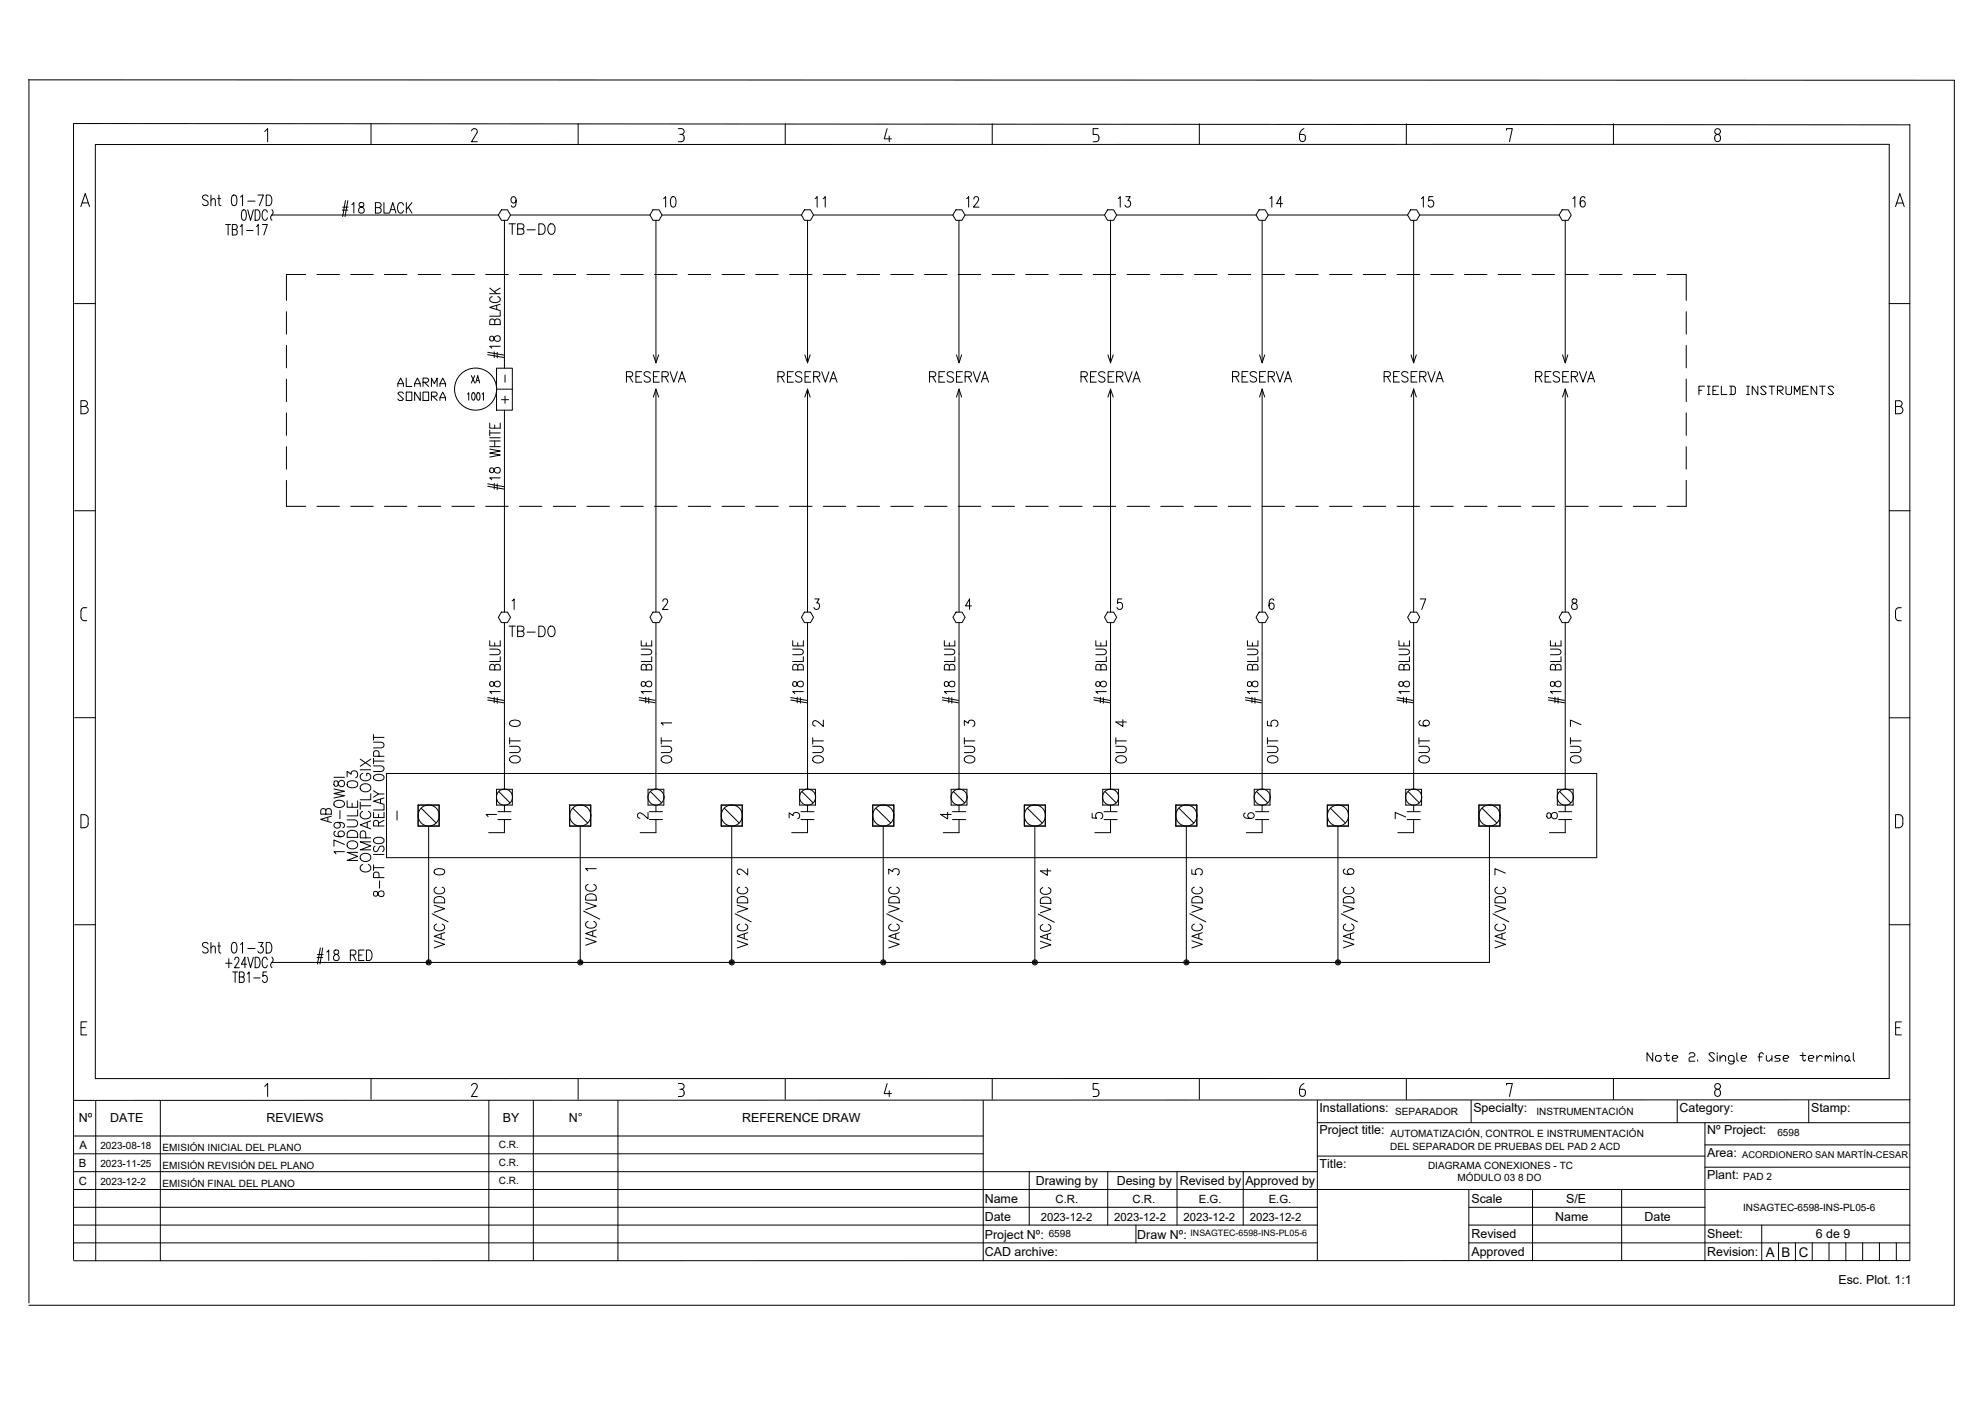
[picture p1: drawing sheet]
<svg xmlns="http://www.w3.org/2000/svg" width="420mm" height="297mm" viewBox="0 0 420 297" stroke-linecap="round" stroke-linejoin="round" font-family="sans-serif">
<g fill="none" stroke="#000" stroke-width=".21">
<path d="M6.1 16.9l407.6 .1v259.3h-407.6M6.1 16.8v259M15.5 26.2l388.7 .2v240.5M15.6 26.2v240.5M20.2 30.6h379.7v197.7l-379.7 .1zM56 27.8l.6-.6v2.8M78.5 26.2v4.4M99.8 27.7a.62 .62 0 0 1 .8-.4 .62 .62 0 0 1 .3 .9M100.9 28.2l-1.1 1.8h1.2M122.4 26.2v4.4M143.6 27.2h.6a.6 .6 0 0 1 .6 .6 .6 .6 0 0 1-.6 .6M143.9 28.5a.78 .78 0 0 1 .9 .6 .78 .78 0 0 1-.6 .9h-.6"/>
<path d="M166.2 26.2v4.4M187.8 27.2l-.6 2.2h1.5M188.2 28.8v1.2M210 26.2v4.4M232.5 27.2h-1.1v1.3h.6a.78 .78 0 0 1 .6 .7 .78 .78 0 0 1-.6 .8h-.6M253.9 26.2v4.4M297.7 26.2v4.4M318.9 27.6v-.4h1.2l-.6 2.8M341.5 26.2v4.4M363.1 28.6a.69 .69 0 0 1 1.1 .6 .69 .69 0 0 1-1.1 .6l-.1-.4zM17.1 43.7l.9-2.7 1 2.7M17.4 43h1.3"/>
<path d="M44.1 41.6a.59 .59 0 0 0-.8-.3 .59 .59 0 0 0-.3 .8l.9 .5a.56 .56 0 0 1-.3 .9h-.3l-.4-.3M44.6 42.5l.5-.4 .4 .1 .1 1.3M44.6 41.3v2.2M46.1 42.1h.6M46.3 41.3v1.8l.1 .3 .4 .1M47.8 47.5h1M48.3 47.5v2.3M49.2 48.6l.9-.1 .1-.3-.1-.6-.9-.1v2.3h.6a.62 .62 0 0 0 .4-.6 .62 .62 0 0 0-.4-.6M49.2 41.4l.4-.1a1.09 1.09 0 0 1 .6 1.3l-.3 .8-.4 .1a1.08 1.08 0 0 1-.5-1.2zM50.9 48l.4-.5v2.3M50.9 41.7l.4-.4v2.2M51.3 44.5l.4-.1a1.59 1.59 0 0 1 0 2.2h-.2a1.1 1.1 0 0 1-.4-1.2z"/>
<path d="M52.2 48.8h1.4M52.4 44.4l.6 2.2 .6-2.2M52.5 42.6h1.5M54 44.4h.5a1.39 1.39 0 0 1 0 2.2h-.5zM54.3 48l.4-.5v2.3M54.6 41.3h1.2l-.9 2.2M55.5 47.5h1.1l-.8 2.3M56.4 41.3h.5a1.33 1.33 0 0 1 0 2.2h-.5zM56.6 45a.51 .51 0 0 0-.3-.5 .51 .51 0 0 0-.5 0 1.62 1.62 0 0 0 .1 2.1 .55 .55 0 0 0 .7-.5M57.5 44.4l.3 .6-.3 .5h48M57.6 45.5l-.3 .6 .3 .5M64.7 58.1h-4.1v5.5"/>
<path d="M67.1 58.1h4.7M72.4 44.5h1.2M72.5 43.9h1.2M73.1 42.5l-.6 3.4M73.6 42.5l-.6 3.4M74.2 58.1h4.8M74.5 43.3l.4-.4v2.2M76.1 43a.5 .5 0 0 0 .1 .7 .7 .7 0 0 1 .9 .7 .7 .7 0 0 1-.8 .7 .73 .73 0 0 1-.4-.9 .73 .73 0 0 1 .9-.5 .45 .45 0 0 0 .2-.4 .45 .45 0 0 0-.3-.4zM79.5 44l1-.1 .2-.4-.2-.5-1-.1v2.2h.7a.6 .6 0 0 0 .5-.6 .6 .6 0 0 0-.5-.5M81.3 42.9v2.2h1M81.4 58.1h4.7M82.5 45.1l.6-2.2 .7 2.2"/>
<path d="M82.7 44.4h.9M85.4 43.4a.66 .66 0 0 0-.8-.5 .66 .66 0 0 0-.5 .8v.6a.66 .66 0 0 0 .5 .8 .66 .66 0 0 0 .8-.5M86 42.9v2.2M86.4 43.9l.8 1.2M87.2 42.9l-1.2 1.5M88.5 58.1h4.8M95.7 58.1h4.7M102.8 58.1h4.8M106.1 44.4h1.3l.7 1.1-.7 1.1h-1.3l-.6-1.1zM106.8 46.6v31.3M108.1 45.5h29.5M109.2 42.4a.59 .59 0 0 1-.5 .6 .66 .66 0 0 1-.5-.8 .66 .66 0 0 1 .8-.5 1.88 1.88 0 0 1 0 2 .47 .47 0 0 1-.8-.2"/>
<path d="M109.9 58.1h4.8M117.1 58.1h4.8M124.2 58.1h4.8M131.4 58.1h4.8M138.5 58.1h4.8M138.8 46.6v30.2M140.1 45.5h29.5M145.7 58.1h4.7M152.8 58.1h4.8M160 58.1h4.7M167.1 58.1h4.8M170.9 46.6v30.2"/>
<path d="M172.2 45.5h29.5M174.3 58.1h4.7M181.4 58.1h4.8M188.5 58.1h4.8M195.7 58.1h4.8M202.8 58.1h4.8M203 46.6v30.1M204.3 45.5h29.5M210 58.1h4.7M217.1 58.1h4.8M224.3 58.1h4.7M231.4 58.1h4.8"/>
<path d="M235.1 46.6v30.2M236.4 45.5h29.5M238.6 58.1h4.7M245.7 58.1h4.8M252.8 58.1h4.8M260 58.1h4.7M267.1 58.1h4.8M267.2 46.6v30.2M268.4 45.5h29.5M274.3 58.1h4.7M281.4 58.1h4.8M288.6 58.1h4.7"/>
<path d="M295.7 58.1h4.8M299.2 46.6v30.2M300.5 45.5h29.5M302.8 58.1h4.8M310 58.1h4.8M317.1 58.1h4.8M324.3 58.1h4.7M331.3 46.6v30.2M331.4 58.1h4.8M338.6 58.1h4.7M345.7 58.1h4.8M352.9 58.1h4v5.5"/>
<path d="M401.2 43.7l.9-2.7 1 2.7M401.5 43h1.3M15.8 64.3h4.3M60.6 66v4.8M60.6 73.1v4.8M103.2 75.1l3.4 .6M103.2 74.6l3.4 .6M103.7 62.2h2.2M103.7 61l1.4 1.2M103.8 71.3a.6 .6 0 0 0 .2 .9l.4-.1 .1-.2a.7 .7 0 0 1 .6-.8 .7 .7 0 0 1 .8 .8 .73 .73 0 0 1-.9 .3 .73 .73 0 0 1-.5-.8 .5 .5 0 0 0-.7-.1zM104.2 62.8a.66 .66 0 0 0-.5 .8 .66 .66 0 0 0 .8 .5h.5a.66 .66 0 0 0 .9-.5 .66 .66 0 0 0-.5-.8M104.6 74.5v1.2"/>
<path d="M104.7 68a.6 .6 0 0 1 .6-.5 .6 .6 0 0 1 .6 .5v.7h-2.2v-.7a.54 .54 0 0 1 .5-.5 .54 .54 0 0 1 .5 .5v.7M105.1 77.9h3.3v8.9h-3.3zM105.1 64.7v.8M105.2 74.6v1.2M105.9 73.3h-2.2l.4 .4M105.9 65.9v1h-2.2M105.9 64.4l-2.2 .7 2.2 .7M105.9 61l-1.3 .8M106.9 79.4v1.5M138.3 75.1l.5 1.7M139.4 75.1l-.6 1.7M170.4 75.1l.5 1.7"/>
<path d="M171.5 75.1l-.6 1.7M202.4 75.1l.6 1.7 .5-1.7M234.5 75.1l.6 1.7M235.6 75.1l-.5 1.7M266.6 75.1l.6 1.7M267.7 75.1l-.5 1.7M298.7 75.1l.5 1.7M299.8 75.1l-.6 1.7M330.7 75.1l.6 1.7M331.9 75.1l-.6 1.7M356.9 66v4.8M356.9 73.1v4.8"/>
<path d="M399.9 64.3h4.3M17.1 84.8h.8a.6 .6 0 0 1 .6 .6 .6 .6 0 0 1-.6 .6 .77 .77 0 0 1 .8 .8 .77 .77 0 0 1-.8 .8h-.8zM17.1 86.1h.8M60.6 80.3v4.7M60.6 87.4v4.8M60.6 94.6v4.7M84.2 81.8v-.6l.6-1.2 .6 1.2v.6M84.2 81.2h1.2M85.4 83.3l-.3-.3h-.6l-.3 .3 1.2 1.2-.3 .3h-.6l-.3-.3M86 80v1.8h1.2M86 83h1.2v1.8h-1.2zM87.8 81.8v-.6l.6-1.2 .5 1.2v.6"/>
<path d="M87.8 81.2h1.1M88.9 83v1.8l-1.1-1.8v1.8M89.5 80.9h.9l.3-.3v-.3l-.3-.3h-.9v1.8M89.5 83h1.2v1.8h-1.2zM89.8 80.9l.9 .9M91.3 81.8v-1.8l.6 1.2 .6-1.2v1.8M91.3 83.9h.9l.3-.3v-.3l-.3-.3h-.9v1.8M91.6 83.9l.9 .9M93.1 81.8v-.6l.6-1.2 .6 1.2v.6M93.1 84.8v-.6l.6-1.2 .6 1.2v.6M93.1 81.2h1.2M93.1 84.2h1.2"/>
<path d="M99 83.5l.2-.3v1.5M100 83.2h.3a1 1 0 0 1-.2 1.5l-.3-.7zM101 83.2h.5l.1 .6-.1 .6-.2 .3-.4-.3zM102.1 83.5l.2-.3v1.5M103.7 95.1l2.2 .4-2.2 .4 2.2 .4-2.2 .5M103.7 89.5v1.1h2.2v-1.1M103.7 94.6h2.2M103.7 93.4h2.2M103.7 92.7h2.2M103.7 91.7h2.2M103.7 91.1v1.2M103.8 99.1a.6 .6 0 0 0 .2 1l.4-.1 .1-.2a.7 .7 0 0 1 .6-.8 .7 .7 0 0 1 .8 .7 .73 .73 0 0 1-.9 .4 .73 .73 0 0 1-.5-.8 .5 .5 0 0 0-.7-.2z"/>
<path d="M104.7 90v.6M104.7 93.4v1.2M106.8 86.8v42.8M138.8 82.4v47.2M138.8 82.4l-.5 1.7M138.8 82.4l.6 1.7M170.9 82.4v47.2M170.9 82.4l-.5 1.7M170.9 82.4l.6 1.7M203 82.4v47.2M203 82.4l-.6 1.7M203 82.4l.5 1.7"/>
<path d="M235.1 82.4v47.2M235.1 82.4l-.6 1.7M235.1 82.4l.5 1.7M267.2 82.4v47.2M299.2 82.4v47.2M331.3 82.4v47.2M356.9 87.4v4.8M356.9 94.6v4.7M401.2 84.9h.8a.6 .6 0 0 1 .6 .6 .6 .6 0 0 1-.6 .6 .77 .77 0 0 1 .8 .7 .77 .77 0 0 1-.8 .8h-.8zM401.2 86.1h.8M15.8 108.1h4.4M60.6 101.7v5.5h4.1"/>
<path d="M67.1 107.2h4.7M74.2 107.2h4.8M81.4 107.2h4.7M88.5 107.2h4.8M95.7 107.2h4.7M102.8 107.2h4.8M103.2 102.9l3.4 .6M103.2 102.4l3.4 .6M104.6 102.4v1.1M105.2 102.4v1.2M105.9 101.2h-2.2l.4 .4M109.9 107.2h4.8"/>
<path d="M117.1 107.2h4.8M124.2 107.2h4.8M131.4 107.2h4.8M138.5 107.2h4.8M145.7 107.2h4.7M152.8 107.2h4.8M160 107.2h4.7M167.1 107.2h4.8M174.3 107.2h4.7M181.4 107.2h4.8M188.5 107.2h4.8M195.7 107.2h4.8"/>
<path d="M202.8 107.2h4.8M210 107.2h4.7M217.1 107.2h4.8M224.3 107.2h4.7M231.4 107.2h4.8M238.6 107.2h4.7M245.7 107.2h4.8M252.8 107.2h4.8M260 107.2h4.7M267.1 107.2h4.8M274.3 107.2h4.7M281.4 107.2h4.8"/>
<path d="M288.6 107.2h4.7M295.7 107.2h4.8M302.8 107.2h4.8M310 107.2h4.8M317.1 107.2h4.8M324.3 107.2h4.7M331.4 107.2h4.8M338.6 107.2h4.7M345.7 107.2h4.8M356.9 101.7v5.5h-4M399.9 108.1h4.4M18.4 128.7a.9 .9 0 0 0-1.2 .4v1.6a.69 .69 0 0 0 .6 .7h.6"/>
<path d="M103.7 137.4h1.5a.59 .59 0 0 1 .7 .6 .59 .59 0 0 1-.7 .6h-1.5M103.7 135.7v1.1h2.2M105.9 139v1.1h-2.2M106.8 131.8v35.3M108.4 127.2l.4-.4v2.2M135.7 137.4h1.6a.59 .59 0 0 1 .7 .6 .59 .59 0 0 1-.7 .6h-1.6M135.7 135.7v1.1h2.3v-1.1M136.8 136.1v.7M138 139v1.1h-2.3M138.2 129.6h1.3l.6 1.1-.6 1.1h-1.3l-.6-1.1zM138.8 131.8v35.3M140.3 127.3l.3-.5h.4l.2 .2a.8 .8 0 0 1-.1 1l-.9 1h1.2"/>
<path d="M167.8 137.4h1.6a.59 .59 0 0 1 .6 .6 .59 .59 0 0 1-.6 .6h-1.6M167.8 135.7v1.1h2.2v-1.1M168.9 136.1v.7M170 139v1.1h-2.2M170.3 129.6h1.3l.6 1.1-.6 1.1h-1.3l-.7-1.1zM170.9 131.8v35.3M172.5 126.8h.9l-.5 .8a.66 .66 0 0 1 .5 1.1 .66 .66 0 0 1-1.1-.1M199.9 137.4h1.6a.59 .59 0 0 1 .6 .6 .59 .59 0 0 1-.6 .6h-1.6M199.9 135.7v1.1h2.2v-1.1M200.9 136.1v.7M202.1 139v1.1h-2.2M202.4 129.6h1.2l.7 1.1-.7 1.1h-1.2l-.7-1.1z"/>
<path d="M203 131.8v35.3M205.6 128.3h-1.2l.8-1.5v2.2M232 137.4h1.5a.59 .59 0 0 1 .7 .6 .59 .59 0 0 1-.7 .6h-1.5M232 135.7v1.1h2.2v-1.1M233 136.1v.7M234.2 139v1.1h-2.2M234.4 129.6h1.3l.7 1.1-.7 1.1h-1.3l-.6-1.1zM235.1 131.8v35.3M237.5 126.8h-.9l-.1 1a.68 .68 0 0 1 .9 0 .68 .68 0 0 1 0 .9 .68 .68 0 0 1-.9 .1l-.1-.2M264 137.4h1.6a.59 .59 0 0 1 .7 .6 .59 .59 0 0 1-.7 .6h-1.6M264 135.7v1.1h2.3v-1.1M265.1 136.1v.7"/>
<path d="M266.3 139v1.1h-2.3M266.5 129.6h1.3l.6 1.1-.6 1.1h-1.3l-.6-1.1zM267.2 131.8v35.3M269.6 127.1a.47 .47 0 0 0-.7-.2 1.51 1.51 0 0 0 .2 2.1 .65 .65 0 0 0 .6-.8 .65 .65 0 0 0-.8-.4l-.3 .5M296.1 137.4h1.6a.59 .59 0 0 1 .6 .6 .59 .59 0 0 1-.6 .6h-1.6M296.1 135.7v1.1h2.2v-1.1M297.2 136.1v.7M298.3 139v1.1h-2.2M298.6 129.6h1.3l.6 1.1-.6 1.1h-1.3l-.7-1.1zM299.2 131.8v35.3M300.6 126.8h1.2l-.9 2.2M328.2 137.4h1.6a.59 .59 0 0 1 .6 .6 .59 .59 0 0 1-.6 .6h-1.6"/>
<path d="M328.2 135.7v1.1h2.2v-1.1M329.2 136.1v.7M330.4 139v1.1h-2.2M330.7 129.6h1.2l.7 1.1-.7 1.1h-1.2l-.7-1.1zM331.3 131.8v35.3M332.8 126.9a.5 .5 0 0 0 .2 .7 .7 .7 0 0 1 .8 .7 .7 .7 0 0 1-.7 .7 .73 .73 0 0 1-.4-.8 .73 .73 0 0 1 .8-.6 .45 .45 0 0 0 .3-.4 .45 .45 0 0 0-.4-.4zM401.2 129.4v1.3M401.2 130.7a.69 .69 0 0 0 .7 .7M401.9 131.4h.5M401.9 128.7h.5M401.9 128.7a.69 .69 0 0 0-.7 .7M15.8 151.9h4.4"/>
<path d="M79.1 157.1h1.6a.6 .6 0 0 1 .6 .6 .6 .6 0 0 1-.6 .6h-1.6M79.1 156.1h2.2M79.1 155.5v1.2M103.2 148.2l3.4 .6M103.2 147.7l3.4 .6M103.8 144.4a.6 .6 0 0 0 .2 .9l.4-.1 .1-.1a.7 .7 0 0 1 .6-.9 .7 .7 0 0 1 .8 .8 .73 .73 0 0 1-.9 .4 .73 .73 0 0 1-.5-.8 .5 .5 0 0 0-.7-.2zM104.6 147.6v1.2M104.7 141.1a.6 .6 0 0 1 .6-.5 .6 .6 0 0 1 .6 .5v.7h-2.2v-.7a.54 .54 0 0 1 .5-.5 .54 .54 0 0 1 .5 .5v.7M105.2 147.7v1.2M105.9 146.4h-2.2l.4 .4M135.3 148.2l3.4 .6M135.3 147.7l3.4 .6"/>
<path d="M135.8 144.4a.6 .6 0 0 0 .2 .9l.5-.1 .1-.1a.7 .7 0 0 1 .6-.9 .7 .7 0 0 1 .8 .8 .73 .73 0 0 1-.9 .4 .73 .73 0 0 1-.5-.8 .5 .5 0 0 0-.8-.2zM136.7 147.6v1.2M136.8 141.1a.6 .6 0 0 1 .6-.5 .6 .6 0 0 1 .6 .5v.7h-2.3v-.7a.54 .54 0 0 1 .6-.5 .54 .54 0 0 1 .5 .5v.7M137.3 147.7v1.2M138 146.4h-2.3l.5 .4M167.4 148.2l3.4 .6M167.4 147.7l3.4 .6M167.9 144.4a.6 .6 0 0 0 .2 .9l.4-.1 .1-.1a.71 .71 0 0 1 .7-.9 .71 .71 0 0 1 .7 .8 .74 .74 0 0 1-.8 .4 .74 .74 0 0 1-.6-.8 .5 .5 0 0 0-.7-.2zM168.7 147.6v1.2M168.9 141.1l.4-.5 .5 .1 .2 .4v.7h-2.2v-.7a.54 .54 0 0 1 .5-.5 .54 .54 0 0 1 .6 .5v.7M169.4 147.7v1.2M170 146.4h-2.2l.4 .4"/>
<path d="M199.5 148.2l3.3 .6M199.5 147.7l3.3 .6M200 144.4a.6 .6 0 0 0 .2 .9l.4-.1 .1-.1a.7 .7 0 0 1 .7-.9 .7 .7 0 0 1 .7 .8 .73 .73 0 0 1-.9 .4 .73 .73 0 0 1-.5-.8 .5 .5 0 0 0-.7-.2zM200.8 147.6v1.2M200.9 141.1a.6 .6 0 0 1 .6-.5 .6 .6 0 0 1 .6 .5v.7h-2.2v-.7a.54 .54 0 0 1 .5-.5 .54 .54 0 0 1 .5 .5v.7M201.5 147.7v1.2M202.1 146.4h-2.2l.4 .4M231.5 148.2l3.4 .6M231.5 147.7l3.4 .6M232.1 144.4a.6 .6 0 0 0 .2 .9l.4-.1 .1-.1a.7 .7 0 0 1 .6-.9 .7 .7 0 0 1 .8 .8 .73 .73 0 0 1-.9 .4 .73 .73 0 0 1-.5-.8 .5 .5 0 0 0-.7-.2zM232.9 147.6v1.2M233 141.1a.6 .6 0 0 1 .6-.5 .6 .6 0 0 1 .6 .5v.7h-2.2v-.7a.54 .54 0 0 1 .5-.5 .54 .54 0 0 1 .5 .5v.7"/>
<path d="M233.5 147.7v1.2M234.2 146.4h-2.2l.4 .4M263.6 148.2l3.4 .6M263.6 147.7l3.4 .6M264.1 144.4a.6 .6 0 0 0 .3 .9l.4-.1 .1-.1a.7 .7 0 0 1 .6-.9 .7 .7 0 0 1 .8 .8 .73 .73 0 0 1-.9 .4 .73 .73 0 0 1-.5-.8 .5 .5 0 0 0-.8-.2zM265 147.6v1.2M265.1 141.1a.6 .6 0 0 1 .6-.5 .6 .6 0 0 1 .6 .5v.7h-2.3v-.7a.54 .54 0 0 1 .6-.5 .54 .54 0 0 1 .5 .5v.7M265.6 147.7v1.2M266.3 146.4h-2.3l.5 .4M295.7 148.2l3.4 .6M295.7 147.7l3.4 .6M296.2 144.4a.6 .6 0 0 0 .2 .9l.4-.1 .2-.1a.7 .7 0 0 1 .6-.9 .7 .7 0 0 1 .7 .8 .73 .73 0 0 1-.8 .4 .73 .73 0 0 1-.5-.8 .5 .5 0 0 0-.8-.2z"/>
<path d="M297.1 147.6v1.2M297.2 141.1a.6 .6 0 0 1 .5-.5 .6 .6 0 0 1 .6 .5v.7h-2.2v-.7a.54 .54 0 0 1 .5-.5 .54 .54 0 0 1 .6 .5v.7M297.7 147.7v1.2M298.3 146.4h-2.2l.4 .4M327.8 148.2l3.4 .6M327.8 147.7l3.4 .6M328.3 144.4a.6 .6 0 0 0 .2 .9l.4-.1 .1-.1a.71 .71 0 0 1 .7-.9 .71 .71 0 0 1 .7 .8 .74 .74 0 0 1-.9 .4 .74 .74 0 0 1-.5-.8 .5 .5 0 0 0-.7-.2zM329.1 147.6v1.2M329.2 141.1a.62 .62 0 0 1 .6-.5 .62 .62 0 0 1 .6 .5v.7h-2.2v-.7a.54 .54 0 0 1 .5-.5 .54 .54 0 0 1 .5 .5v.7M329.8 147.7v1.2M330.4 146.4h-2.2l.4 .4M399.9 152h4.4"/>
<path d="M17.8 175.2a.84 .84 0 0 0 .9-.8v-1.1a.8 .8 0 0 0-.9-.8h-.7v2.8h.7M79.1 172v1.1h2.2v-1.1M79.1 162.2h1.6a.59 .59 0 0 1 .6 .5 .59 .59 0 0 1-.6 .6h-1.6M79.1 161.1h2.2M79.2 177.6a1.48 1.48 0 0 1 2.1 .2 .98 .98 0 0 1-1.4 .8l-.3-.1a.6 .6 0 0 1-.4-.9zM79.2 164.3a1.48 1.48 0 0 1 2.1 .1 .98 .98 0 0 1-1.4 .9l-.3-.1a.6 .6 0 0 1-.4-.9zM79.4 179.1a.59 .59 0 0 0-.3 .8 .59 .59 0 0 0 .7 .3l.5-.9a.56 .56 0 0 1 1 .2v.4l-.3 .4M80.1 174.9v-.8a.54 .54 0 0 0-.5-.4 .54 .54 0 0 0-.5 .4v.8h2.2M80.2 160.1v-.7a.6 .6 0 0 0-.6-.5 .6 .6 0 0 0-.5 .5v.7h2.2M81.3 170.5v1h-2.2M81.3 168.9l-2.2 .7 2.2 .7M81.3 168.1h-1.2l-1 .7"/>
<path d="M81.3 173.7l-1.2 .6M81.8 163.8h256.2v17.8h-256.2zM84 171.7v1.9M88.5 170.4h4.4v4.5h-4.4zM89.2 171.1l3.1 3.1M90.7 174.9v28.9M105.1 167.1h3.3v3.3h-3.3zM105.4 173.5h2.8M105.4 171.8h2.8M105.6 167.6l2.4 2.4M106.8 173.5v2.8h-3.4M120.6 170.4h4.4v4.5h-4.4z"/>
<path d="M121.2 171.1l3.2 3.1M122.8 174.9v28.9M137.2 167.1h3.3v3.3h-3.3zM137.4 173.5h2.8M137.4 171.8h2.8M137.7 167.6l2.3 2.4M138.8 173.5v2.8h-3.3M152.7 170.4h4.4v4.5h-4.4zM153.3 171.1l3.1 3.1M154.9 174.9v28.9M169.3 167.1h3.3v3.3h-3.3zM169.5 173.5h2.8"/>
<path d="M169.5 171.8h2.8M169.7 167.6l2.4 2.4M170.9 173.5v2.8h-3.3M184.7 170.4h4.5v4.5h-4.5zM185.4 171.1l3.1 3.1M187 174.9v28.9M201.3 167.1h3.4v3.3h-3.4zM201.6 173.5h2.8M201.6 171.8h2.8M201.8 167.6l2.4 2.4M203 173.5v2.8h-3.3M216.8 170.4h4.5v4.5h-4.5z"/>
<path d="M217.5 171.1l3.1 3.1M219 174.9v28.9M233.4 167.1h3.3v3.3h-3.3zM233.7 173.5h2.8M233.7 171.8h2.8M233.9 167.6l2.4 2.4M235.1 173.5v2.8h-3.4M248.9 170.4h4.4v4.5h-4.4zM249.5 171.1l3.2 3.1M251.1 174.9v28.9M265.5 167.1h3.3v3.3h-3.3zM265.8 173.5h2.7"/>
<path d="M265.8 171.8h2.7M265.9 167.6l2.4 2.4M267.2 173.5v2.8h-3.4M281 170.4h4.4v4.5h-4.4zM281.6 171.1l3.2 3.1M283.2 174.9v28.9M297.5 167.1h3.4v3.3h-3.4zM297.8 173.5h2.8M297.8 171.8h2.8M298 167.6l2.4 2.4M299.2 173.5v2.8h-3.3M313 170.4h4.5v4.5h-4.5z"/>
<path d="M313.7 171.1l3.1 3.1M315.3 174.9v28.9h-257.8M329.6 167.1h3.4v3.3h-3.4zM329.9 173.5h2.8M329.9 171.8h2.8M330.1 167.6l2.4 2.4M331.3 173.5v2.8h-3.3M401.9 172.5h-.7v2.8h.7M401.9 172.5a.84 .84 0 0 1 .9 .8v1.1a.84 .84 0 0 1-.9 .8M15.8 195.8h4.4M44.1 199.8a.59 .59 0 0 0-.8-.3 .59 .59 0 0 0-.3 .8l.9 .5a.56 .56 0 0 1-.3 1l-.6-.1-.1-.2M44.6 199.5v2.3"/>
<path d="M46.3 199.5v1.9l.1 .3 .4 .1M49.2 199.6l.4-.1a1.09 1.09 0 0 1 .6 1.3l-.3 .9-.4 .1a1.08 1.08 0 0 1-.5-1.3zM50.9 200l.4-.5v2.3M54.7 199.5h1l-.5 .9a.66 .66 0 0 1 .5 1 .66 .66 0 0 1-1.1 0M56.4 199.5h.5a1.33 1.33 0 0 1 0 2.3h-.5zM79.1 183.7h2.2M79.1 180.9h2.2M79.2 188.8a.6 .6 0 0 0 .2 .9l.4-.1 .1-.1a.7 .7 0 0 1 .6-.9 .7 .7 0 0 1 .8 .8 .73 .73 0 0 1-.9 .4 .73 .73 0 0 1-.5-.8 .5 .5 0 0 0-.7-.2zM80.2 185.8v-.7a.6 .6 0 0 0-.6-.5 .6 .6 0 0 0-.5 .5v.7h2.2M80.3 186.5v1.5M91.5 193.5l3.4 1.7M91.9 199.2l2.2 .7-2.2 .8"/>
<path d="M91.9 191.6l2.2 .8-2.2 .8M92 190.2a1.3 1.3 0 0 1 2.1 .3v.6h-2.2zM92 184.2a1.94 1.94 0 0 1 2 0 .62 .62 0 0 1-.3 .9 1.92 1.92 0 0 1-1.7-.2zM92.4 195.6a.74 .74 0 0 0-.5 .9 .74 .74 0 0 0 .8 .6 .93 .93 0 0 0 1.1-.2 .93 .93 0 0 0 .2-1l-.4-.3M92.4 187.8a.73 .73 0 0 0-.5 .9 .73 .73 0 0 0 .8 .5 .93 .93 0 0 0 1.1-.1 .93 .93 0 0 0 .2-1l-.4-.3M93.4 197.8v.9M94.1 197.5l-2.2 .7 2.2 .8M123.5 192.9l3.4 1.7M124 198.6l2.2 .8-2.2 .7M124 191.1l2.2 .7-2.2 .8M124.1 189.6a1.32 1.32 0 0 1 2.1 .3v.7h-2.2zM124.5 195.1a.74 .74 0 0 0-.5 .8 .74 .74 0 0 0 .8 .6 1 1 0 0 0 1.4-.9l-.5-.5"/>
<path d="M124.5 187.3a.73 .73 0 0 0-.5 .8 .73 .73 0 0 0 .8 .6 1 1 0 0 0 1.4-1l-.5-.4M125.5 197.2v.9M126.2 196.9l-2.2 .7 2.2 .8M126.2 183.9h-2.2l.4 .5M155.6 193.5l3.4 1.7M156 199.2l2.3 .7-2.3 .8M156 191.6l2.3 .8-2.3 .8M156.2 190.2a1.3 1.3 0 0 1 2.1 .3v.6h-2.3zM156.6 195.6a.74 .74 0 0 0-.6 .9 .74 .74 0 0 0 .9 .6 .93 .93 0 0 0 1-.2 .93 .93 0 0 0 .3-1l-.5-.3M156.6 187.8a.73 .73 0 0 0-.5 .9 .73 .73 0 0 0 .8 .5 .93 .93 0 0 0 1-.1 .93 .93 0 0 0 .3-1l-.5-.3M157.5 197.8v.9M158.3 197.5l-2.3 .7 2.3 .8"/>
<path d="M158.3 183.9v1.3l-1.1-.9a.7 .7 0 0 0-1-.1l-.2 .6 .3 .3h.3M187.7 193.5l3.4 1.7M188.1 199.2l2.2 .7-2.2 .8M188.1 191.6l2.2 .8-2.2 .8M188.1 185.1v-1.1l.9 .6a.7 .7 0 0 1 1.1-.6 .7 .7 0 0 1-.2 1.2M188.2 190.2a1.3 1.3 0 0 1 2.1 .3v.6h-2.2zM188.6 195.6a.74 .74 0 0 0-.5 .9 .74 .74 0 0 0 .9 .6 .93 .93 0 0 0 1-.2 .93 .93 0 0 0 .2-1l-.4-.3M188.6 187.8a.73 .73 0 0 0-.5 .9 .73 .73 0 0 0 .9 .5 .93 .93 0 0 0 1-.1 .93 .93 0 0 0 .2-1l-.4-.3M189.6 197.8v.9M190.3 197.5l-2.2 .7 2.2 .8M219.8 193.5l3.4 1.8M220.2 199.3l2.2 .7-2.2 .8"/>
<path d="M220.2 191.7l2.2 .8-2.2 .8M220.3 190.3a1.31 1.31 0 0 1 2.1 .3v.7h-2.2zM220.7 195.7a.68 .68 0 0 0-.4 1.1 1.37 1.37 0 0 0 2.1-.2 .7 .7 0 0 0-.5-.9M220.7 187.9a.74 .74 0 0 0-.5 .9 .74 .74 0 0 0 .9 .5h.5a.74 .74 0 0 0 .8-.5 .74 .74 0 0 0-.5-.9M221.7 183.9v1.4l-1.5-.9h2.2M221.7 197.8v1M222.4 197.6l-2.2 .7 2.2 .8M251.8 193.5l3.4 1.7M252.3 199.2l2.2 .7-2.2 .8M252.3 191.6l2.2 .8-2.2 .8M252.3 184.1v1h.9a.72 .72 0 0 1 0-1 .72 .72 0 0 1 1.1 .1 .72 .72 0 0 1-.2 1M252.4 190.2a1.3 1.3 0 0 1 2.1 .3v.6h-2.2z"/>
<path d="M252.8 195.6a.74 .74 0 0 0-.5 .9 .74 .74 0 0 0 .8 .6 .93 .93 0 0 0 1-.2 .93 .93 0 0 0 .3-1l-.4-.3M252.8 187.8a.73 .73 0 0 0-.5 .9 .73 .73 0 0 0 .8 .5 .93 .93 0 0 0 1-.1 .93 .93 0 0 0 .3-1l-.4-.3M253.8 197.8v.9M254.5 197.5l-2.2 .7 2.2 .8M283.9 193.5l3.4 1.7M284.3 199.2l2.3 .7-2.3 .8M284.3 191.6l2.3 .8-2.3 .8M284.4 190.2a1.32 1.32 0 0 1 2.2 .3v.6h-2.3zM284.7 184a.57 .57 0 0 0-.3 .9 1.98 1.98 0 0 0 2.1 0 .64 .64 0 0 0-.2-.9 .64 .64 0 0 0-.9 .2 .64 .64 0 0 0 .1 .9h.3M284.9 195.6a.74 .74 0 0 0-.6 .9 .74 .74 0 0 0 .9 .6 1 1 0 0 0 1.4-1l-.5-.5M284.9 187.8a.73 .73 0 0 0-.6 .9 .73 .73 0 0 0 .9 .5 1 1 0 0 0 1.4-.9l-.5-.5M285.8 197.8v.9"/>
<path d="M286.6 197.5l-2.3 .7 2.3 .8M316 193.5l3.4 1.7M316.4 199.2l2.3 .7-2.3 .8M316.4 191.6l2.3 .8-2.3 .8M316.5 190.2a1.3 1.3 0 0 1 2.2 .3v.6h-2.3zM317 195.6a.74 .74 0 0 0-.6 .9 .74 .74 0 0 0 .9 .6 .93 .93 0 0 0 1-.2 .93 .93 0 0 0 .2-1l-.4-.3M317 187.8a.73 .73 0 0 0-.6 .9 .73 .73 0 0 0 .9 .5 .93 .93 0 0 0 1-.1 .93 .93 0 0 0 .2-1l-.4-.3M317.9 197.8v.9M318.7 197.5l-2.3 .7 2.3 .8M318.7 184.9l-2.3-1v1.3M399.9 195.8h4.4M17.2 217.6h.9"/>
<path d="M18.4 216.3h-1.2v2.8h1.2M44.6 200.7l.5-.4 .4 .1 .1 1.4M46.1 200.3h.6M47.8 203.9h1.3M48.4 203v1.9M49.2 205.8h1.1M49.7 203.2l.1-.3a.49 .49 0 0 1 .7-.1 .49 .49 0 0 1 0 .7l-.9 1.4h1.1M49.8 205.8v2.2M50.7 206.8l.8-.1 .2-.3-.2-.5-.8-.1v2.2h.6a.62 .62 0 0 0 .4-.6 .62 .62 0 0 0-.4-.6M52.2 204.1h-1.1l.7-1.4v2.2M52.4 206.2l.3-.4v2.2M52.4 202.7l.6 2.2 .6-2.2"/>
<path d="M52.5 200.8h1.5M53.7 207h1.3M54 202.7h.5a1.39 1.39 0 0 1 0 2.2h-.5zM56.4 205.8h-.7l-.1 .9a.5 .5 0 0 1 .5-.2 .5 .5 0 0 1 .4 .3l.1 .4a.6 .6 0 0 1-.2 .7 .6 .6 0 0 1-.7 0l-.2-.3M56.6 203.2a.51 .51 0 0 0-.3-.5 .51 .51 0 0 0-.5 .1 1.62 1.62 0 0 0 .1 2.1 .55 .55 0 0 0 .7-.5M57.5 202.7l.3 .5-.3 .6M57.6 203.8l-.3 .5 .3 .6M67.1 202.7h1.2M67.2 202.1h1.2M67.8 200.7l-.6 3.4M68.3 200.7l-.6 3.4M69.2 201.6l.4-.5v2.3"/>
<path d="M70.8 201.2a.5 .5 0 0 0 .1 .8 .7 .7 0 0 1 .9 .6 .7 .7 0 0 1-.8 .8 .73 .73 0 0 1-.4-.9 .73 .73 0 0 1 .8-.5 .45 .45 0 0 0 .3-.5 .45 .45 0 0 0-.3-.4zM74.2 202.2h.7a.54 .54 0 0 0 .4-.5 .54 .54 0 0 0-.4-.6h-.7v2.3M74.7 202.2l.6 1.2M75.9 202.2h.7M77.1 201.1h-1.2v2.3h1.2M77.6 201.1h.6a1.31 1.31 0 0 1 0 2.3h-.6zM401.2 217.6h1M402.5 216.4h-1.3v2.7h1.3M20.3 233v33.9M33.9 233v33.9M56 230l.6-.6v2.7M78.5 228.4v4.3"/>
<path d="M99.8 229.8a.62 .62 0 0 1 .8-.4 .62 .62 0 0 1 .3 .9M100.9 230.3l-1.1 1.8h1.2M103.5 233v33.9M112.9 233v33.9M122.4 228.4v4.3M130.8 233v33.9M143.6 229.4h.6a.6 .6 0 0 1 .6 .6 .6 .6 0 0 1-.6 .6M143.9 230.6h.3M144.2 230.6a.77 .77 0 0 1 .6 .8 .77 .77 0 0 1-.6 .7h-.6M166.2 228.4v4.3M187.8 229.4l-.6 2.1h1.5M188.2 230.9v1.2"/>
<path d="M208.1 233v33.9M210 228.4v4.3M232.5 229.4h-1.1v1.2h.6a.77 .77 0 0 1 .6 .8 .77 .77 0 0 1-.6 .7h-.6M253.9 228.4v4.3M278.8 233v33.9M278.8 237.7h125.4M297.7 228.4v4.3M311.4 233v4.7M318.9 229.7v-.3h1.2l-.6 2.7M341.5 228.4v4.3M349.8 222.9v1.8l-1.2-1.8v1.8M350.4 223.8l.3-.3h.6l.3 .3v.6l-.3 .3h-.6l-.3-.3z"/>
<path d="M352.2 223.5h1.2M352.8 222.9v1.5l.3 .3 .3-.3M354 224.1h.9l.3-.3-.3-.3h-.6l-.3 .3v.6l.3 .3h.6M355 233v4.7M357.5 223.2l.3-.3h.6l.3 .3v.3l-.3 .3h-.6l-.3 .3v.6h1.2M359.3 224.4v.3M360.9 237.7v29.2M362.9 223.2l-.3-.3h-.6l-.3 .3 1.2 1.2-.3 .3h-.6l-.3-.3M363.1 230.8a.68 .68 0 0 1 1.1 .6 .68 .68 0 0 1-1.1 .6l-.1-.5zM363.5 222.9v.3M363.5 223.5v1.2M364.1 224.1l.6-.6h.3l.3 .3v.9"/>
<path d="M364.1 223.5v1.2M367 224.7h-.9l-.2-.3v-.6l.2-.3h.6l.3 .3v1.2l-.3 .3h-.6l-.2-.3M367.6 222.9v1.5l.3 .3M368.5 224.1h.9l.3-.3-.3-.3h-.6l-.3 .3v.6l.3 .3h.6M372.1 223.8h.9M373.3 223.2l-.3-.3h-.3l-.3 .3v1.5M373.9 223.5v.9l.3 .3h.3l.6-.6M375.1 223.5v1.2M376.8 223.5h-.9l-.2 .3 .2 .3h.6l.3 .3-.3 .3h-.8M377.5 224.1h.8l.3-.3-.3-.3h-.6l-.2 .3v.6l.2 .3h.6M381 223.5h1.2M381.6 222.9v1.5l.3 .3 .3-.3"/>
<path d="M382.8 224.1h.9l.3-.3-.3-.3h-.6l-.3 .3v.6l.3 .3h.6M382.8 233v4.7M384.6 223.5v1.2M385.7 223.8l-.2-.3h-.3l-.6 .6M386.3 223.8l.4-.3 .3 .3v.3M386.3 223.5v1.2M387 223.8l.3-.3 .2 .3v.9M388.1 222.9v.3M388.1 223.5v1.2M388.7 224.1l.6-.6h.3l.3 .3v.9M388.7 223.5v1.2M390.5 223.8l.3-.3h.3l.3 .3v.6l-.3 .3h-.3l-.3-.3z"/>
<path d="M391.4 224.4l.3 .3M392.3 222.9v1.5l.3 .3M404.3 232.8l-388.7 .2M15.6 259.4h263.2M15.6 255.6h263.2M15.6 251.8h388.5M15.6 244.3h192.5M15.6 240.5h192.5M15.6 248.1h263.2M217.9 248.1v11.3M234.5 248.1v11.3M240.4 259.4v3.7"/>
<path d="M249.1 248.1v11.3M263.2 248.1v11.3M278.8 244.8h82.1M310.9 259.4h93.3M310.9 255.6h50M310.9 251.8v15.1M324.4 251.8v15.1M343.2 251.8v15.1M360.9 242.4h43.3M360.9 247.1h43.3M372.9 259.4v7.5M15.6 263.1h263.2"/>
<path d="M310.9 263.1h93.3M376.5 263.1v3.8M380 263.1v3.8M383.6 263.1v3.8M387.1 263.1v3.8M390.7 263.1v3.8M394.3 263.1v3.8M397.8 263.1v3.8M401.4 263.1v3.8M404.2 266.9h-388.6"/>
<circle cx="363.6" cy="27.8" r=".6"/>
<circle cx="100.7" cy="82.4" r="4.5"/>
<circle cx="90.7" cy="172.7" r="2.23"/>
<circle cx="106.8" cy="168.8" r="1.7"/>
<circle cx="122.8" cy="172.7" r="2.23"/>
<circle cx="138.8" cy="168.8" r="1.7"/>
<circle cx="154.9" cy="172.7" r="2.23"/>
<circle cx="170.9" cy="168.8" r="1.7"/>
<circle cx="187" cy="172.7" r="2.23"/>
<circle cx="203" cy="168.8" r="1.7"/>
<circle cx="219.1" cy="172.7" r="2.23"/>
<circle cx="235.1" cy="168.8" r="1.7"/>
<circle cx="251.1" cy="172.7" r="2.23"/>
<circle cx="267.2" cy="168.8" r="1.7"/>
<circle cx="283.2" cy="172.7" r="2.23"/>
<circle cx="299.2" cy="168.8" r="1.7"/>
<circle cx="315.3" cy="172.7" r="2.23"/>
<circle cx="331.3" cy="168.8" r="1.7"/>
<circle cx="90.7" cy="203.8" r=".54"/>
<circle cx="90.7" cy="203.8" r=".33"/>
<circle cx="90.7" cy="203.8" r=".16"/>
<circle cx="122.8" cy="203.8" r=".54"/>
<circle cx="122.8" cy="203.8" r=".33"/>
<circle cx="122.8" cy="203.8" r=".16"/>
<circle cx="154.9" cy="203.8" r=".54"/>
<circle cx="154.9" cy="203.8" r=".33"/>
<circle cx="154.9" cy="203.8" r=".16"/>
<circle cx="187" cy="203.8" r=".54"/>
<circle cx="187" cy="203.8" r=".33"/>
<circle cx="187" cy="203.8" r=".16"/>
<circle cx="219.1" cy="203.8" r=".54"/>
<circle cx="219.1" cy="203.8" r=".33"/>
<circle cx="219.1" cy="203.8" r=".16"/>
<circle cx="251.1" cy="203.8" r=".54"/>
<circle cx="251.1" cy="203.8" r=".33"/>
<circle cx="251.1" cy="203.8" r=".16"/>
<circle cx="283.2" cy="203.8" r=".54"/>
<circle cx="283.2" cy="203.8" r=".33"/>
<circle cx="283.2" cy="203.8" r=".16"/>
<circle cx="363.6" cy="230" r=".6"/>
</g>
<text font-size="6.2" x="273.8" y="31">6</text>
<g font-size="5.7">
<text x="143.9" y="45.2" transform="rotate(-90 143.9 45.2)">10</text>
<text x="203.2" y="45.2">12</text>
<text x="235.3" y="45.2">13</text>
<text x="267.4" y="45.2">14</text>
<text x="299.5" y="45.2">15</text>
<text x="331.6" y="45.2">16</text>
<text x="259.6" y="82.2">RESERVA</text>
<text x="291.7" y="82.2">RESERVA</text>
<text x="323.8" y="82.2">RESERVA</text>
<text x="106.5" y="136.2">TB-DO</text>
<text x="111.1" y="162.6" transform="rotate(-90 111.1 162.6)">OUT 0</text>
<text x="143.2" y="162.6" transform="rotate(-90 143.2 162.6)">OUT 1</text>
<text x="175.3" y="162.6" transform="rotate(-90 175.3 162.6)">OUT 2</text>
<text x="273.8" y="233.2">6</text>
</g>
<g font-size="5.3">
<text x="175.7" y="45.2" transform="rotate(-90 175.7 45.2)">11</text>
<text x="106.5" y="50.8">TB-DO</text>
<text x="131.2" y="82.2">RESERVA</text>
<text x="163.3" y="82.2">RESERVA</text>
<text x="195.4" y="82.2">RESERVA</text>
<text x="227.5" y="82.2">RESERVA</text>
<text x="207.1" y="162.6" transform="rotate(-90 207.1 162.6)">OUT 3</text>
<text x="239.2" y="162.6" transform="rotate(-90 239.2 162.6)">OUT 4</text>
<text x="271.3" y="162.6" transform="rotate(-90 271.3 162.6)">OUT 5</text>
<text x="303.4" y="162.6" transform="rotate(-90 303.4 162.6)">OUT 6</text>
<text x="335.5" y="162.6" transform="rotate(-90 335.5 162.6)">OUT 7</text>
<text x="70.9" y="175.3" transform="rotate(-90 70.9 175.3)">AB</text>
<text x="73.7" y="182" transform="rotate(-90 73.7 182)">1769-OW8I</text>
<text x="76.6" y="183.4" transform="rotate(-90 76.6 183.4)">MODULE 03</text>
<text x="79.4" y="185.9" transform="rotate(-90 79.4 185.9)">COMPACTLOGIX</text>
</g>
<g font-size="4.9">
<text x="104.8" y="86.8">+</text>
<text x="358.4" y="84.7">FIELD INSTRUMENTS</text>
</g>
<g font-size="4.4">
<text x="98.4" y="82.2">XA</text>
<text x="133.7" y="174.6">2</text>
<text x="165.8" y="174.6">3</text>
<text x="197.9" y="174.6">4</text>
<text x="230" y="174.6">5</text>
<text x="262.1" y="174.6">6</text>
<text x="294.2" y="174.6">7</text>
<text x="326.3" y="174.6">8</text>
</g>
<text font-size="3.5" x="101.6" y="174.3">1</text>
<g font-size="2.8">
<text x="373.8" y="266">A</text>
<text x="377.1" y="266">B</text>
<text x="380.8" y="266.1">C</text>
</g>
<g font-size="2.6">
<text x="16.7" y="237.6">Nº</text>
<text x="23.3" y="237.6">DATE</text>
<text x="56.4" y="237.6">REVIEWS</text>
<text x="106.4" y="237.6">BY</text>
<text x="120.4" y="237.6">N°</text>
<text x="157.1" y="237.6">REFERENCE DRAW</text>
<text x="279.3" y="235.5">Installations:</text>
<text x="311.9" y="235.5">Specialty:</text>
<text x="355.5" y="235.5">Category:</text>
<text x="383.3" y="235.5">Stamp:</text>
<text x="279.3" y="240.2">Project title:</text>
<text x="361.3" y="244.9">Area:</text>
<text x="361.3" y="240.2">Nº Project:</text>
<text x="219.2" y="250.9">Drawing by</text>
<text x="236.4" y="250.9">Desing by</text>
<text x="249.7" y="250.9">Revised by</text>
<text x="263.6" y="250.9">Approved by</text>
<text x="279.3" y="247.3">Title:</text>
<text x="361.3" y="249.6">Plant:</text>
<text x="208.4" y="254.7">Name</text>
<text x="311.5" y="254.7">Scale</text>
<text x="331.5" y="254.7">S/E</text>
<text x="208.4" y="258.5">Date</text>
<text x="208.4" y="262.2">Project Nº:</text>
<text x="240.7" y="262.4">Draw Nº:</text>
<text x="311.5" y="262.2">Revised</text>
<text x="329.2" y="258.4">Name</text>
<text x="348.1" y="258.4">Date</text>
<text x="361.3" y="262.2">Sheet:</text>
<text x="384.4" y="262.2">6 de 9</text>
<text x="208.4" y="266">CAD archive:</text>
<text x="311.5" y="266">Approved</text>
<text x="361.3" y="266">Revision:</text>
<text x="389.1" y="271.8">Esc. Plot. 1:1</text>
</g>
<g font-size="2.4">
<text x="16.8" y="243.3">A</text>
<text x="16.7" y="247.1">B</text>
<text x="16.7" y="250.9">C</text>
<text x="223.4" y="254.7">C.R.</text>
<text x="239.7" y="254.7">C.R.</text>
<text x="253.8" y="254.7">E.G.</text>
<text x="268.5" y="254.7">E.G.</text>
<text x="220.3" y="258.4">2023-12-2</text>
<text x="235.9" y="258.4">2023-12-2</text>
<text x="250.5" y="258.4">2023-12-2</text>
<text x="264.5" y="258.4">2023-12-2</text>
</g>
<g font-size="2.1">
<text x="295.3" y="236">SEPARADOR</text>
<text x="325.2" y="236">INSTRUMENTACIÓN</text>
<text x="21.2" y="243.3">2023-08-18</text>
<text x="34.4" y="243.7">EMISIÓN INICIAL DEL PLANO</text>
<text x="105.6" y="243.1">C.R.</text>
<text x="294.2" y="243.5">DEL SEPARADOR DE PRUEBAS DEL PAD 2 ACD</text>
<text x="294.3" y="240.8">AUTOMATIZACIÓN, CONTROL E INSTRUMENTACIÓN</text>
<text x="376.2" y="240.6">6598</text>
<text x="21.2" y="247.1">2023-11-25</text>
<text x="21.2" y="250.8">2023-12-2</text>
<text x="34.4" y="247.5">EMISIÓN REVISIÓN DEL PLANO</text>
<text x="34.4" y="251.2">EMISIÓN FINAL DEL PLANO</text>
<text x="105.6" y="246.9">C.R.</text>
<text x="105.6" y="250.6">C.R.</text>
<text x="302.3" y="247.6">DIAGRAMA CONEXIONES - TC</text>
<text x="308.5" y="250.1">MÓDULO 03 8 DO</text>
<text x="369" y="249.8">PAD 2</text>
<text x="369" y="256.4">INSAGTEC-6598-INS-PL05-6</text>
<text x="222" y="261.9">6598</text>
</g>
<text font-size="2" x="368.8" y="245.3">ACORDIONERO SAN MARTÍN-CESAR</text>
<text font-size="1.9" x="252" y="261.7">INSAGTEC-6598-INS-PL05-6</text>
</svg>
